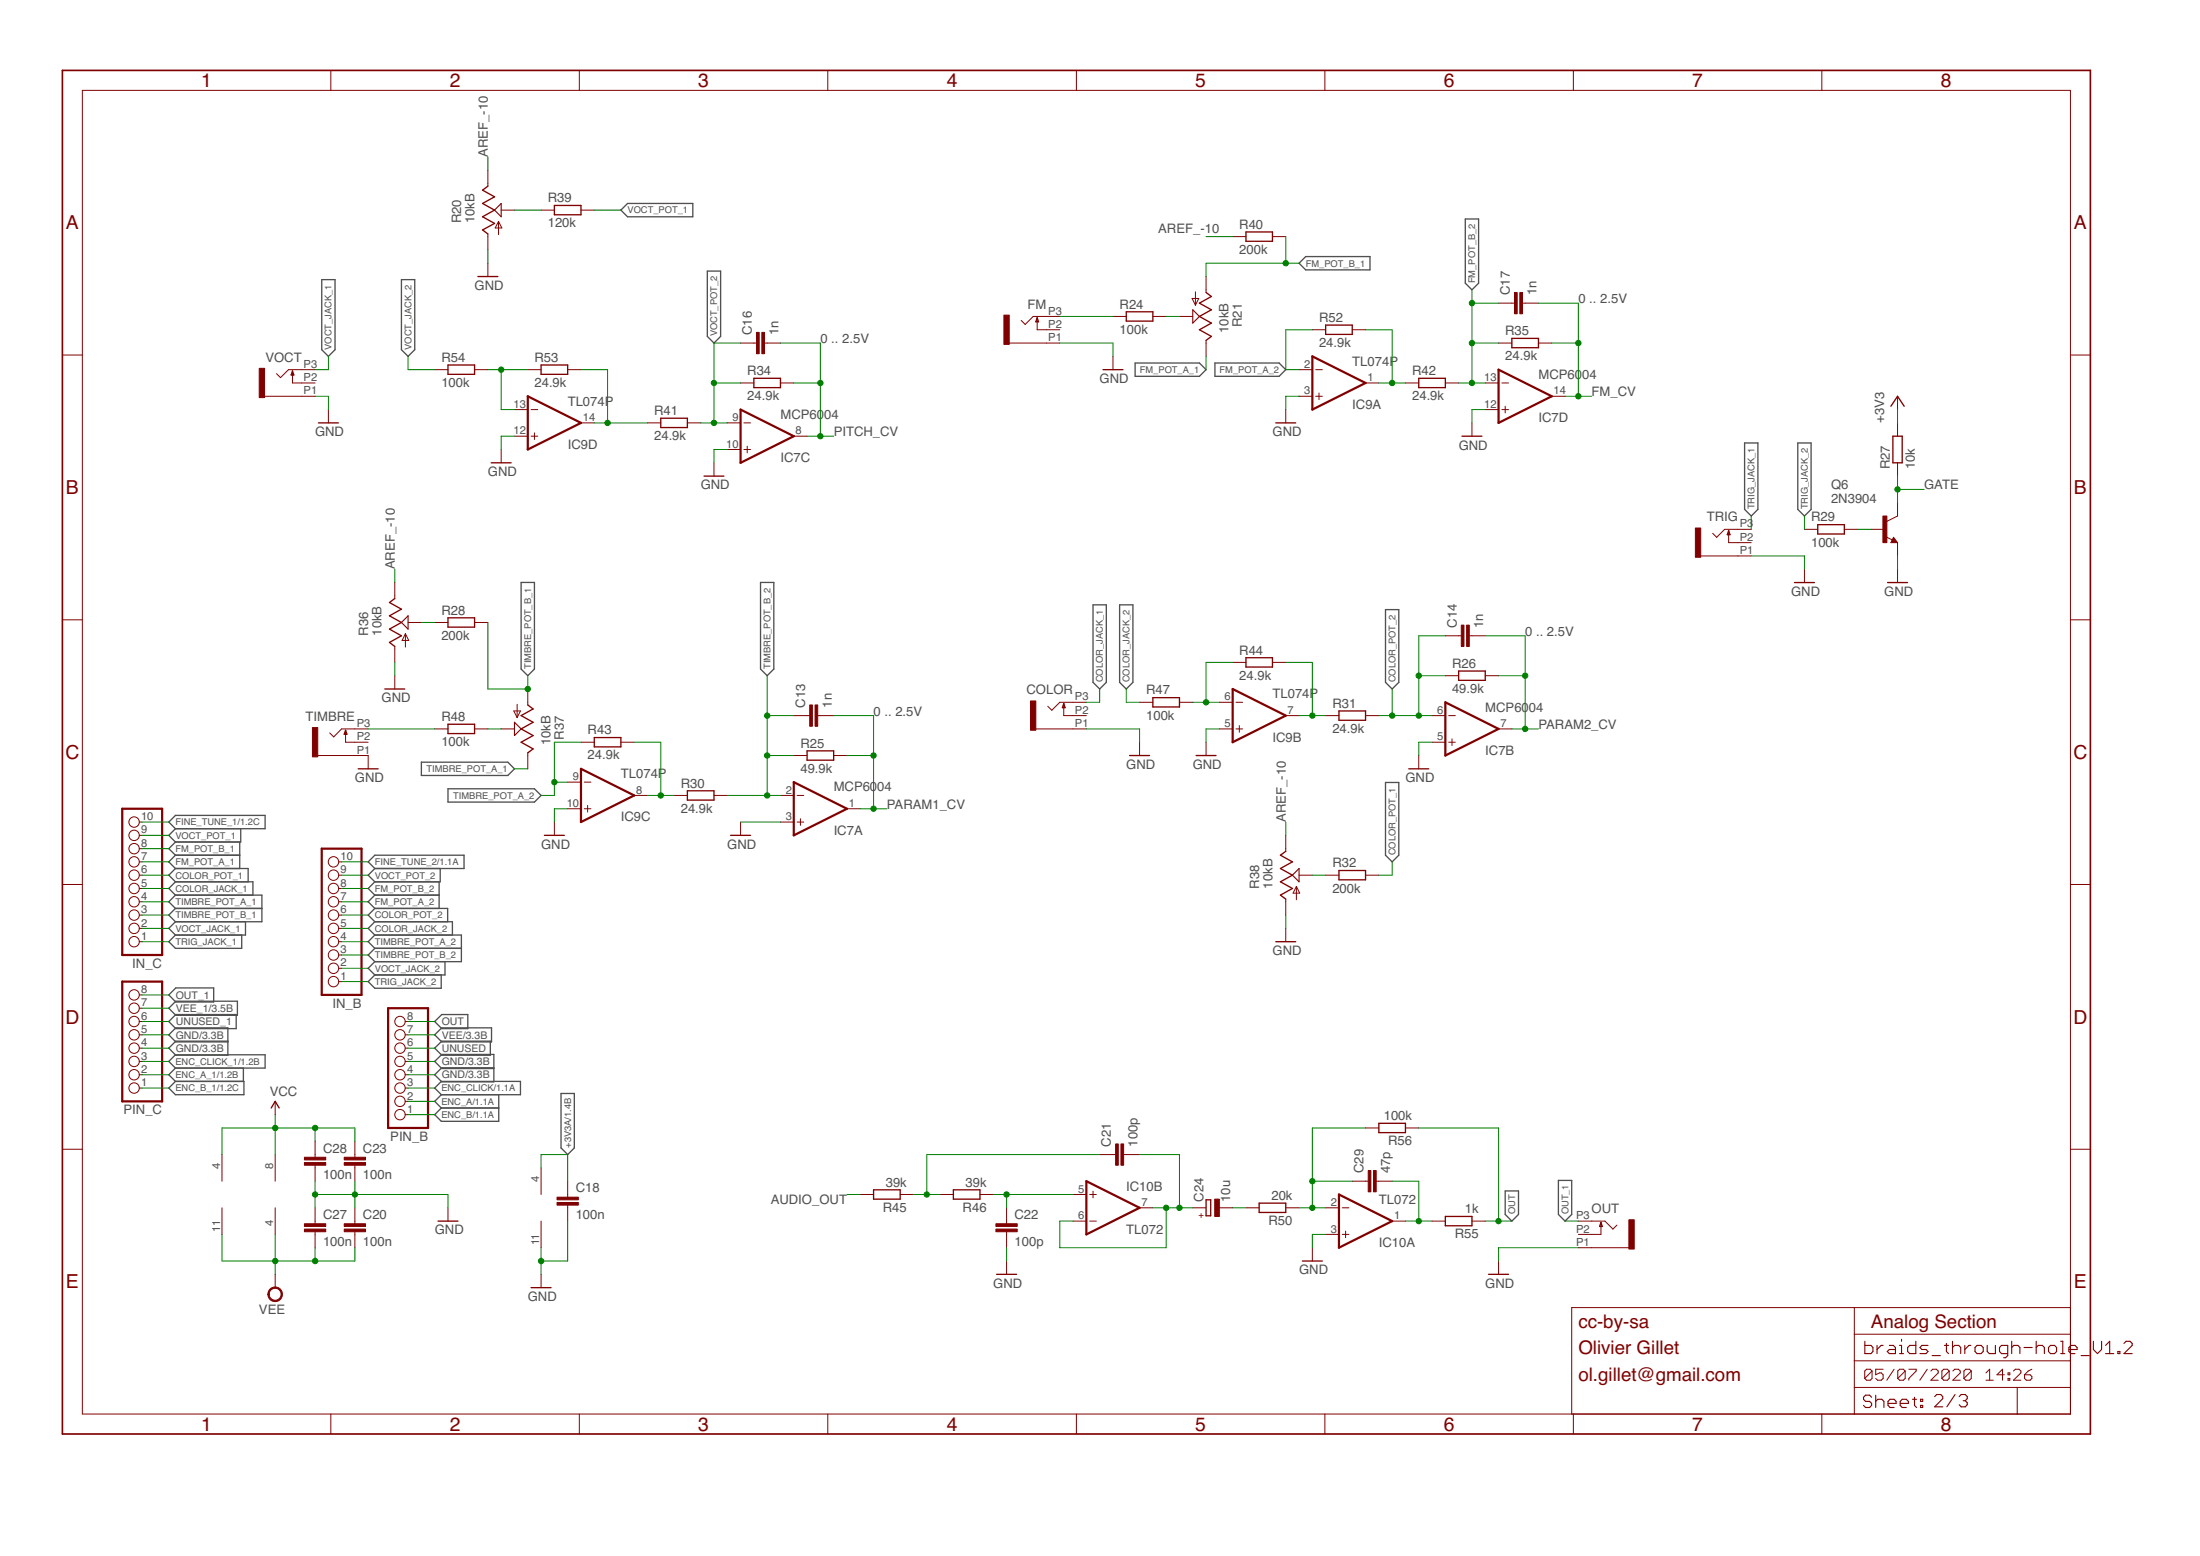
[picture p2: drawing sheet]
<svg xmlns="http://www.w3.org/2000/svg" width="420mm" height="297mm" viewBox="0 0 420 297" stroke-linecap="round" stroke-linejoin="round" font-family="sans-serif">
<g fill="none" stroke="#505050" stroke-width=".25">
<path d="M119.8 38.8h12.5v2.6h-12.5l-1.2-1.3zM61.4 53.4h2.6v13.4l-1.3 1.2-1.3-1.2zM76.7 53.4h2.5v13.4l-1.3 1.2-1.2-1.2zM135.1 51.8h2.5v12.4l-1.2 1.3-1.3-1.3zM248.1 50.2l1.3-1.2h12.2v2.5h-12.2zM279.8 41.8h2.6v12.3l-1.3 1.2-1.3-1.2zM216.8 69.3h12.3l1.2 1.3-1.2 1.2h-12.3zM232 69.3h12.3l1.3 1.3-1.3 1.2h-12.3zM333.2 84.6h2.5v12.6l-1.2 1.3-1.3-1.3zM343.3 84.6h2.6v12.6l-1.3 1.3-1.3-1.3zM99.5 111.2h2.6v16.5l-1.3 1.3-1.3-1.3zM145.2 111.2h2.6v16.5l-1.3 1.3-1.3-1.3z"/>
<path d="M208.7 115.5h2.6v14.8l-1.3 1.2-1.3-1.2zM213.8 115.5h2.6v14.8l-1.3 1.2-1.3-1.2zM264.6 116.4h2.5v13.9l-1.2 1.2-1.3-1.2zM32.2 156.9l1.3-1.2h17.1v2.5h-17.1zM33.5 158.2l-1.3 1.3 1.3 1.2M46 158.2v2.5h-12.5M80.5 145.5h16.5l1.3 1.3-1.3 1.2h-16.5zM85.6 150.6h16.5l1.2 1.2-1.2 1.3h-16.5zM264.6 149.4h2.5v13.9l-1.2 1.2-1.3-1.2zM33.5 165.8h13.9v2.5M33.5 168.3h14.8v2.6M33.5 170.9h16.5v5.1h-16.5"/>
<path d="M33.5 173.4h16.5M33.5 178.5l-1.3 1.3 1.3 1.2h12.7v-2.5M33.5 176l-1.3 1.2 1.3 1.3M33.5 168.3l-1.3 1.3 1.3 1.3M33.5 170.9l-1.3 1.2 1.3 1.3M33.5 173.4l-1.3 1.3 1.3 1.3M33.5 160.7l-1.3 1.3 1.3 1.3M33.5 163.3h12.3M33.5 163.3l-1.3 1.2 1.3 1.3M33.5 165.8l-1.3 1.3 1.3 1.2M45.8 160.7v5.1M46.9 176v2.5h-13.4"/>
<path d="M70.3 164.5l1.3-1.2h17v2.5h-17zM71.6 165.8l-1.3 1.3 1.3 1.2M71.6 170.9l-1.3 1.2 1.3 1.3M71.6 170.9h12.3M71.6 173.4h13.9v2.6M71.6 168.3l-1.3 1.3 1.3 1.3M71.6 178.5l-1.3 1.3 1.3 1.2M71.6 178.5h16.5v5.1h-16.5M71.6 173.4l-1.3 1.3 1.3 1.3M71.6 176h14.8v2.5M71.6 176l-1.3 1.2 1.3 1.3M83.9 168.3v5.1"/>
<path d="M84.1 165.8v2.5h-12.5M32.2 195l1.4-1.3h11.5v2.7h-11.5zM32.2 189.9l1.4-1.3h7.2v2.7h-7.2zM32.2 192.5l1.4-1.4h11.7v2.7h-11.7zM43.5 198.8h-9.9l-1.4 1.3 1.4 1.3h9.9v-5.2h-9.9l-1.4 1.3 1.4 1.4h9.9M71.6 183.6l-1.3 1.2 1.3 1.3M71.6 181h16.5M71.6 181l-1.3 1.3 1.3 1.3M71.6 186.1l-1.3 1.3 1.3 1.3h12.7v-2.6M83 197.5l1.4-1.3h9.5v2.7h-9.5zM83 195l1.4-1.3h4.9v2.7h-4.9zM85 183.6v2.5h-13.4"/>
<path d="M32.2 207.7l1.3-1.3h13.1v2.6h-13.1zM32.2 202.6l1.3-1.2h17.1v2.5h-17.1zM33.5 203.9l-1.3 1.3 1.3 1.2M46.5 203.9v2.5M83 200.1l1.4-1.3h9.2v2.6h-9.2zM83 207.7l1.3-1.3h15.1v2.6h-15.1zM84.3 209l-1.3 1.2 1.3 1.3M84.3 211.5h10.9M94.3 203.8h-9.9l-1.4 1.4 1.4 1.3h9.9v-5.2h-9.9l-1.4 1.3 1.4 1.4h9.9M95.2 209v5.1h-10.9l-1.3-1.3 1.3-1.3M107.1 208.7h2.6v10.4l-1.3 1.3-1.3-1.3zM287.5 227.4h2.5v4.4l-1.3 1.3-1.2-1.3z"/>
<path d="M297.6 225.3h2.6v6.5l-1.3 1.3-1.3-1.3z"/>
</g>
<g fill="none" stroke="#800000" stroke-width=".19">
<path d="M15.7 17.3h379.7v252.6h-379.7zM63.2 13.4v3.9M110.6 13.4v3.9M158.1 13.4v3.9M205.6 13.4v3.9M253 13.4v3.9M300.5 13.4v3.9M347.9 13.4v3.9M93.2 32.5v3M93.2 44.7v3M93.2 50.2v2.6M95.2 42.3v2.5"/>
<path d="M95.2 42.3l.6 1.2h-1.2zM95.7 40.1h2.6M103.3 40.1h2.6M111 40.1h2.5M227.7 57h1.2l-.6 1.3zM228.3 55.7v2.6M230.3 52.8v3M235.4 45.2h2.6M243 45.2h2.6M286.2 57.9h3M290.8 57.9h3M11.9 67.8h3.8"/>
<path d="M50.5 75.6h9.7M55.9 70.8v2.3h4.3M60.2 70.6h-5.1l-1.5 1.5-.8-.8M62.7 78.2v2.5M83 70.6h2.6M90.6 70.6h2.6M98.3 78.2h2.5M100.8 70.6h2.5M101.4 78.2h1.3M108.4 70.6h2.6M141.4 73.1h2.6M141.4 65.5h3.1"/>
<path d="M146 65.5h3.1M149.1 73.1h2.5M192.7 65.5h9.7M198.1 60.7v2.2h4.3M202.4 60.4h-5.1l-1.5 1.5-.8-.7M212.6 60.4h2.5M212.6 68v2.6M220.2 60.4h2.5M225.3 60.4h2.5M230.3 65v3M245.6 78.2v2.5M248.1 70.6h2.5"/>
<path d="M248.1 75.6h2.5M250.6 62.9h2.6M251.3 70.6h1.2M251.3 75.6h1.2M251.9 75v1.3M258.3 62.9h2.5M260.8 73.1h2.5M268.4 73.1h2.6M276 73.1h2.6M283.7 73.1h2.5M283.7 78.2h2.5M286.2 65.5h2.5"/>
<path d="M286.8 73.1h1.3M286.8 78.2h1.3M287.5 77.6v1.2M293.8 65.5h2.6M296.4 75.6h2.5M362.4 75.6v2.6M395.4 67.8h3.8M95.7 85.8v2.5M98.3 83.3h2.5M101.4 83.3h1.3M102.1 82.6v1.3M111 80.7h2.5"/>
<path d="M123.7 80.7h2.5M131.3 80.7h2.5M136.4 88.3v2.6M138.9 80.7h2.5M138.9 85.8h2.5M142.1 80.7h1.2M142.1 85.8h1.2M142.7 85.2v1.2M151.6 83.3h2.5M281.1 80.7v2.6M362.4 96v2.5l-2 1M362.4 80.7v2.6"/>
<path d="M362.4 88.3v2.6M11.9 118.3h3.8M75.4 111.2v3.1M77.9 118.8h2.6M83 118.8h2.6M90.6 118.8h2.6M324.8 106.1h9.7M330.1 101.3v2.3h4.4M334.5 101h-5.1l-1.5 1.6-.8-.8M344.6 101h2.6M344.6 108.7v2.5M352.2 101h2.6"/>
<path d="M357.3 101h2.6M360.2 102.5l1.2 .6M361.6 102.6l.8 1h-1.3zM362.4 103.6v2.5M362.4 108.7v2.5M395.4 118.3h3.8M66 139.4v2.3h4.3M70.3 139.1h-5.1l-1.5 1.6-.7-.8M75.4 123.4v3M75.4 129v2.5M77.4 121v2.5M77.4 121l.7 1.3h-1.3z"/>
<path d="M83 139.1h2.6M90.6 139.1h2.6M95.7 139.1h2.6M98.1 135.7h1.3l-.6 1.3zM98.8 134.5v2.5M100.8 131.5v3.1M151.6 136.6h3M156.2 136.6h3M197.8 139.1h9.7M203.2 134.3v2.3h4.3M207.5 134.1h-5.1l-1.5 1.5-.8-.8M217.6 134.1h2.6"/>
<path d="M225.3 134.1h2.5M232.9 139.1h2.5M232.9 134.1h2.5M235.4 126.4h2.6M236.1 139.1h1.2M236.1 134.1h1.2M236.7 138.5v1.3M243 126.4h2.6M245.6 136.6h2.5M253.2 136.6h2.5M260.8 136.6h2.5M273.5 136.6h2.5"/>
<path d="M276 129h2.6M276 121.4h3.1M276.7 136.6h1.2M280.6 121.4h3.1M283.7 129h2.5M286.2 139.1h2.5M26.6 159.5h.6M26.6 156.9h.6M60.7 144.2h9.6v2.6M100.8 143.7v3.1M105.9 156.9v2.6M108.4 154.4h2.6"/>
<path d="M108.4 149.3h2.6M111 141.7h2.5M111.6 154.4h1.3M111.6 149.3h1.3M112.2 153.8v1.2M118.6 141.7h2.5M121.1 151.8h2.6M128.7 151.8h2.6M136.4 151.8h2.5M141.4 156.9v2.6M149.1 151.8h2.5M149.1 156.9h2.5"/>
<path d="M151.6 144.2h2.5M152.2 151.8h1.3M152.2 156.9h1.3M152.9 156.3v1.3M159.2 144.2h2.6M161.8 154.4h2.5M217.6 141.7v2.5M230.3 141.7v2.5M245.6 159.5v3M271 144.2v2.6M273.5 141.7h2.5M276.7 141.7h1.2"/>
<path d="M277.3 141.1v1.2M11.9 168.8h3.8M26.6 167.1h.6M26.6 179.8h.6M26.6 177.2h.6M26.6 174.7h.6M26.6 172.1h.6M26.6 169.6h.6M26.6 164.5h.6M26.6 162h.6M64.7 167.1h.5M64.7 179.8h.5"/>
<path d="M64.7 177.2h.5M64.7 174.7h.5M64.7 172.1h.5M64.7 169.6h.5M64.7 164.5h.5M245.6 171.6v3.1M245.6 177.2v2.6M247.6 169.2v2.6M247.6 169.2l.6 1.3h-1.2zM248.1 167.1h2.5M253.2 167.1h2.5M260.8 167.1h2.5"/>
<path d="M395.4 168.8h3.8M26.6 197.5h.6M26.6 195h.6M26.6 192.5h.6M26.6 189.9h.6M64.7 187.4h.5M64.7 184.8h.5M64.7 182.3h.5M77.4 197.5h.5M77.4 195h.5M11.9 219.4h3.8M26.6 207.7h.6"/>
<path d="M26.6 205.2h.6M26.6 202.6h.6M26.6 200.1h.6M52.6 210.2v2.6M60.2 217.9v3M67.8 217.9v3M77.4 207.7h.5M77.4 205.2h.5M77.4 202.6h.5M77.4 200.1h.5M77.4 212.8h.5M77.4 210.2h.5"/>
<path d="M260.8 215.3h2.5M268.4 215.3h2.6M395.4 219.4h3.8M42.4 220.4v5.1M42.4 230.6v5M52.6 220.4v5.1M52.6 230.6v5M60.2 222.4v3.1M60.2 230.6v3M60.2 235.1v3.1M67.8 222.4v3.1M67.8 230.6v3"/>
<path d="M67.8 235.1v3.1M85.6 230.6v2.5M103.3 222.9v5.1M103.3 233.1v5.1M108.4 225.5v3M108.4 230.1v3M164.3 228h2.5M171.9 228h2.6M179.5 228h2.6M187.2 228h2.5M192.2 230.6v3M192.2 235.1v3.1"/>
<path d="M204.9 233.1h2.6M204.9 228h2.6M208.1 233.1h1.3M208.1 228h1.3M208.7 227.4v1.3M210 220.4h3.1M214.6 220.4h3M217.6 230.6h2.6M227.8 230.6h2.5M232.9 230.6h2.5M238 230.6h2.5M245.6 230.6h2.5"/>
<path d="M250.6 238.2v2.5M253.2 235.6h2.5M253.2 230.6h2.5M256.3 235.6h1.3M256.3 230.6h1.3M257 235v1.3M258.3 225.5h3M262.8 225.5h3.1M265.9 233.1h2.5M273.5 233.1h2.5M281.1 233.1h2.6M301.4 233.1h5.1l1.5 1.5 .8-.7"/>
<path d="M301.4 238.2h9.7M305.8 233.4v2.2h-4.4M52.6 243.3v2.5M103.3 243.3v2.5M192.2 240.7v2.6M286.2 240.7v2.6M354.1 249.6v20.3M354.1 259.8h41.3M354.1 254.7h41.3M395.4 249.6h-95.2v20.3M63.2 269.9v3.8M110.6 269.9v3.8"/>
<path d="M158.1 269.9v3.8M205.6 269.9v3.8M253 269.9v3.8M300.5 269.9v3.8M347.9 269.9v3.8M354.1 264.9h41.3M357.5 261.7l-.3-.3h-.7l-.4 .3v1.4M357.5 261.7v1.4l-.3 .4h-.7l-.4-.4M357.5 261.7l-1.4 1.4M359.6 261.4h-1.4v1l.7-.3h.4l.3 .3v.7l-.3 .4h-.7l-.4-.4M361.7 261.4l-1.4 2.1M363.9 261.7l-.4-.3h-.7l-.4 .3v1.4"/>
<path d="M363.9 261.7v1.4l-.4 .4h-.7l-.4-.4M363.9 261.7l-1.5 1.4M364.6 261.4h1.4v.3l-1.4 1.4v.4M368.1 261.4l-1.5 2.1M368.8 261.7l.3-.3h.7l.4 .3v.4l-1.4 1.4h1.4M372.3 261.7l-.4-.3h-.7l-.3 .3v1.4M372.3 261.7v1.4l-.4 .4h-.7l-.3-.4M372.3 261.7l-1.4 1.4M373 261.7l.3-.3h.7l.4 .3v.4l-1.4 1.4h1.4M376.5 261.7l-.4-.3h-.7l-.3 .3v1.4M376.5 261.7v1.4l-.4 .4h-.7l-.3-.4M376.5 261.7l-1.4 1.4"/>
<path d="M379.3 263.5h1.4M379.3 262.1l.7-.7v2.1M382.8 262.4h-1.4l1-1v2.1M383.5 263.1h.3v.4h-.3zM383.5 262.1h.3v.3h-.3zM384.5 261.7l.4-.3h.7l.4 .3v.4l-1.5 1.4h1.5M385.3 264.9v5M386.7 262.4h1l.3 .4v.3l-.3 .4h-.7l-.3-.4zM388 261.4l-.7 .3-.6 .7"/>
<circle cx="25.6" cy="156.9" r=".99"/>
<circle cx="25.6" cy="159.5" r=".99"/>
<circle cx="25.6" cy="169.6" r=".99"/>
<circle cx="25.6" cy="172.1" r=".99"/>
<circle cx="25.6" cy="162" r=".99"/>
<circle cx="25.6" cy="167.1" r=".99"/>
<circle cx="25.6" cy="164.5" r=".99"/>
<circle cx="25.6" cy="179.8" r=".99"/>
<circle cx="25.6" cy="174.7" r=".99"/>
<circle cx="25.6" cy="177.2" r=".99"/>
<circle cx="63.7" cy="172.1" r=".99"/>
<circle cx="63.7" cy="167.1" r=".99"/>
<circle cx="63.7" cy="169.6" r=".99"/>
<circle cx="63.7" cy="164.5" r=".99"/>
<circle cx="63.7" cy="179.8" r=".99"/>
<circle cx="63.7" cy="174.7" r=".99"/>
<circle cx="63.7" cy="177.2" r=".99"/>
<circle cx="25.6" cy="195" r=".99"/>
<circle cx="25.6" cy="197.5" r=".99"/>
<circle cx="25.6" cy="192.5" r=".99"/>
<circle cx="25.6" cy="189.9" r=".99"/>
<circle cx="63.7" cy="182.3" r=".99"/>
<circle cx="63.7" cy="187.4" r=".99"/>
<circle cx="63.7" cy="184.8" r=".99"/>
<circle cx="76.4" cy="195" r=".99"/>
<circle cx="76.4" cy="197.5" r=".99"/>
<circle cx="25.6" cy="207.7" r=".99"/>
<circle cx="25.6" cy="205.2" r=".99"/>
<circle cx="25.6" cy="202.6" r=".99"/>
<circle cx="25.6" cy="200.1" r=".99"/>
<circle cx="76.4" cy="207.7" r=".99"/>
<circle cx="76.4" cy="205.2" r=".99"/>
<circle cx="76.4" cy="202.6" r=".99"/>
<circle cx="76.4" cy="212.8" r=".99"/>
<circle cx="76.4" cy="200.1" r=".99"/>
<circle cx="76.4" cy="210.2" r=".99"/>
</g>
<g fill="none" stroke="#800000" stroke-width=".25">
<path d="M93.2 35.5l-1 .8 2.2 1.3-2.2 1.2 2.2 1.3-2.2 1.3 2.2 1.3-2.2 1.2 1 .8M105.9 39.2h5.1v1.8h-5.1zM91.3 52.8h3.8M215.1 59.5h5.1v1.8h-5.1zM230.3 55.8l1.1 .8-2.3 1.3 2.3 1.2-2.3 1.3 2.3 1.3-2.3 1.2 2.3 1.3-1.1 .8M238 44.3h5v1.8h-5zM55.9 70.8l.2 .8h-.5zM85.6 69.7h5v1.8h-5zM103.3 69.7h5.1v1.8h-5.1zM126.2 79.8h5.1v1.8h-5.1zM144 72.2h5.1v1.8h-5.1zM198.1 60.7l.2 .7h-.5z"/>
<path d="M210.7 70.6h3.8M253.2 62.1h5.1v1.7h-5.1zM271 72.2h5v1.8h-5zM288.7 64.6h5.1v1.8h-5.1zM361.1 77.6l1.3-2 1.3 2M60.8 80.7h3.8M93.8 88.3h3.8M134.5 90.9h3.8M243.6 80.7h3.9M279.2 83.3h3.8M361.5 83.3h1.8v5h-1.8zM75.4 114.3l-1 .7 2.3 1.3-2.3 1.3 2.3 1.2-2.3 1.3 2.3 1.3-2.3 1.2 1 .8"/>
<path d="M85.6 117.9h5v1.8h-5zM330.1 101.3l.3 .8h-.5zM342.7 111.2h3.8M347.2 100.2h5v1.7h-5zM360.5 111.2h3.8M361.6 103.1l.2 .2h-.4l.2-.5 .5 .7h-.7M66 139.4l.3 .8h-.6zM73.5 131.5h3.8M85.6 138.3h5v1.7h-5zM100.8 134.6l1 .7-2.3 1.3 2.3 1.3-2.3 1.2 2.3 1.3-2.3 1.3 2.3 1.3-1 .7M203.2 134.3l.2 .8h-.5zM220.2 133.2h5.1v1.8h-5.1z"/>
<path d="M238 125.6h5v1.7h-5zM255.7 135.7h5.1v1.8h-5.1zM278.6 128.1h5.1v1.8h-5.1zM68.4 146.8h3.8M104 159.5h3.8M113.5 140.8h5.1v1.8h-5.1zM131.3 151h5.1v1.7h-5.1zM139.5 159.5h3.8M154.1 143.3h5.1v1.8h-5.1zM215.7 144.2h3.8M228.4 144.2h3.8M269 146.8h3.9"/>
<path d="M243.6 179.8h3.9M245.6 162.5l-1.1 .8 2.3 1.2-2.3 1.3 2.3 1.3-2.3 1.2 2.3 1.3-2.3 1.3 1.1 .7M255.7 166.2h5.1v1.8h-5.1zM51.8 211.5l.8-1.3 .7 1.3M263.3 214.4h5.1v1.8h-5.1zM83.7 233.1h3.8M166.8 227.1h5.1v1.8h-5.1zM182.1 227.1h5.1v1.8h-5.1zM230.3 229h.9v3.1h-.9zM240.5 229.7h5.1v1.8h-5.1zM276 232.2h5.1v1.8h-5.1zM305.8 233.4l.2 .7h-.5z"/>
<path d="M101.4 245.8h3.8M190.3 243.3h3.8M248.7 240.7h3.8M284.3 243.3h3.8"/>
</g>
<g fill="none" stroke="#800000" stroke-width=".21">
<path d="M94.4 40.1l1.3-1.3v2.6zM227.8 59.1l1.3 1.3-1.3 1.3zM76.7 118.8l1.2-1.2v2.5zM98.3 137.9l1.2 1.2-1.2 1.3zM246.8 167.1l1.3-1.3v2.5zM356.2 256.1v2.3h1.1l.4-.4v-.8l-.4-.4h-1.1M358.5 256.8v1.6M359.6 256.8h-.3l-.8 .8M360.8 256.8h.8l.4 .4v1.2h-1.2l-.4-.4 .4-.4h1.2M362.8 258.4h.7M362.8 256.8h.4v1.6M363.2 255.7v.4"/>
<path d="M365.9 256.1v2.3h-1.2l-.4-.4v-.8l.4-.4h1.2M368.2 256.8h-1.1l-.4 .4 .4 .4h.7l.4 .4-.4 .4h-1.1M369 258.8h1.6M371.3 256.8h.8M371.7 256.5v1.5l.4 .4M372.9 257.2l.4-.4h.8l.4 .4v1.2M372.9 256.1v2.3M375.2 256.8v1.6M376.4 256.8h-.4l-.8 .8M377.6 256.8h.8l.4 .4v.8l-.4 .4h-.8l-.4-.4v-.8zM379.5 256.8v1.2l.4 .4h1.2v-1.6M383.4 258.4h-1.2l-.3-.4v-.8l.3-.4h1.2v2l-.4 .4h-.3"/>
<path d="M384.2 257.2l.4-.4h.8l.4 .4v1.2M384.2 256.1v2.3M386.5 257.2h1.6M388.9 257.2l.4-.4h.8l.3 .4v1.2M388.9 256.1v2.3M391.6 256.8h.8l.4 .4v.8l-.4 .4h-.8l-.4-.4v-.8zM393.6 258.4h.7M393.6 256.1h.4v2.3M395.1 257.6h1.6v-.4l-.4-.4h-.8l-.4 .4v.8l.4 .4h.8M397.4 258.8h1.6M399.8 256.1v1.5l.8 .8 .8-.8v-1.5M402.1 258.4h1.6"/>
<path d="M402.1 256.8l.8-.7v2.3M404.5 258h.4v.4h-.4zM405.6 256.5l.4-.4h.8l.4 .4v.3l-1.6 1.6h1.6M357.4 266.7l-.3-.4h-.8l-.4 .4v.4l.4 .4h.8l.3 .4v.4l-.3 .4h-.8l-.4-.4M358.2 266.3v2.4M358.2 267.5l.4-.4h.8l.4 .4v1.2M360.6 267.9h1.5v-.4l-.4-.4h-.7l-.4 .4v.8l.4 .4h.7M362.9 267.9h1.6v-.4l-.4-.4h-.8l-.4 .4v.8l.4 .4h.8M365.3 267.1h.7M365.6 266.7v1.6l.4 .4M366.8 267.1h.4v.4h-.4zM366.8 268.3h.4v.4h-.4z"/>
<path d="M369.5 266.6l.4-.4h.7l.4 .4v.4l-1.5 1.6h1.5M373.4 266.2l-1.6 2.4M374.2 266.6l.3-.4h.8l.4 .4v.4l-.4 .4M374.9 267.4h.4M375.3 267.4l.4 .4v.4l-.4 .4h-.8l-.3-.4"/>
</g>
<g fill="none" stroke="#800000" stroke-width=".42">
<path d="M100.8 75.6l10.2 5.1-10.2 5.1zM141.4 78.2l10.2 5.1-10.2 5zM250.6 68l10.2 5.1-10.2 5.1zM286.2 70.6l10.2 5-10.2 5.1zM235.4 131.5l10.2 5.1-10.2 5.1zM276 134.1l10.2 5-10.2 5.1zM23.3 154.4h7.7v27.9h-7.7zM111 146.8l10.1 5-10.1 5.1zM151.6 149.3l10.2 5.1-10.2 5.1zM61.4 162h7.6v27.9h-7.6zM23.3 187.4h7.7v22.8h-7.7zM74.1 192.5h7.6v22.8h-7.6z"/>
<path d="M207.5 225.5l10.1 5.1-10.1 5zM255.7 228l10.2 5.1-10.2 5.1z"/>
</g>
<g fill="#800000" stroke="#800000" stroke-width=".19">
<path d="M359.6 98.5h.8v5.1h-.8z"/>
<path d="M280.1 119.3h.5v4.1h-.5z"/>
<path d="M279.1 119.3h.5v4.1h-.5z"/>
<path d="M155.7 134.6h.5v4h-.5z"/>
<path d="M154.6 134.6h.6v4h-.6z"/>
<path d="M145.5 63.5h.5v4h-.5z"/>
<path d="M144.5 63.5h.5v4h-.5z"/>
<path d="M290.3 55.8h.5v4.1h-.5z"/>
<path d="M289.2 55.8h.6v4.1h-.6z"/>
<path d="M190.2 234.6h4.1v.5h-4.1z"/>
<path d="M190.2 233.6h4.1v.5h-4.1z"/>
<path d="M214.1 218.4h.5v4h-.5z"/>
<path d="M213.1 218.4h.5v4h-.5z"/>
<path d="M262.3 223.5h.5v4h-.5z"/>
<path d="M261.3 223.5h.5v4h-.5z"/>
<path d="M232 228.9h.9v3.3h-.9z"/>
<path d="M323.8 100.8h1v5.6h-1z"/>
<path d="M49.5 70.3h1v5.6h-1z"/>
<path d="M191.7 60.2h1v5.5h-1z"/>
<path d="M59.7 138.9h1v5.6h-1z"/>
<path d="M196.8 133.8h1v5.6h-1z"/>
<path d="M311.1 232.9h1v5.5h-1z"/>
<path d="M58.1 221.9h4.1v.5h-4.1z"/>
<path d="M58.1 220.9h4.1v.5h-4.1z"/>
<path d="M65.7 221.9h4.1v.5h-4.1z"/>
<path d="M65.7 220.9h4.1v.5h-4.1z"/>
<path d="M58.1 234.6h4.1v.5h-4.1z"/>
<path d="M58.1 233.6h4.1v.5h-4.1z"/>
<path d="M65.7 234.6h4.1v.5h-4.1z"/>
<path d="M65.7 233.6h4.1v.5h-4.1z"/>
<path d="M106.4 229.6h4v.5h-4z"/>
<path d="M106.4 228.5h4v.5h-4z"/>
</g>
<path d="M11.9 13.4h387.3v260.3h-387.3z" fill="none" stroke="#800000" stroke-width=".32"/>
<path d="M51.5 246.1a1.4 1.4 0 0 1 2.2 .2 1.4 1.4 0 0 1-.8 2.1 1.4 1.4 0 0 1-1.7-1.3h.2a1.14 1.14 0 0 1 1.7-1 1.14 1.14 0 0 1 .1 1.9 1.14 1.14 0 0 1-1.8-.6v-.3h-.2z" fill-rule="evenodd" fill="#800000" stroke="#800000" stroke-width=".19"/>
<g fill="none" stroke="#008000" stroke-width=".19">
<path d="M93.2 30v2.5M93.2 47.7v2.5M98.3 40.1h5M113.5 40.1h5.1M230.3 45.2h5.1M245.6 45.2v5M248.1 50.2h-17.8v2.6M281.1 55.3v17.8M281.1 57.9h5.1M293.8 57.9h7.6v17.7M60.2 75.6h2.5v2.6M62.7 68v2.6h-2.5"/>
<path d="M77.9 68v2.6h5.1M93.2 70.6h7.6M95.7 70.6v7.6h2.6M111 70.6h5v10.1M136.4 73.1h5M141.4 65.5h-5v15.2M149.1 65.5h7.6v17.8M151.6 73.1h5.1M202.4 65.5h10.2v2.5M202.4 60.4h10.2M222.7 60.4h2.6M230.3 68v2.6"/>
<path d="M248.1 75.6h-2.5v2.6M250.6 62.9h-5v7.7h2.5M260.8 62.9h5.1v10.2M263.3 73.1h5.1M278.6 73.1h5.1M281.1 65.5h5.1M283.7 78.2h-2.6v2.5M296.4 65.5h5M298.9 75.6h5.1M362.4 78.2v2.5M98.3 83.3h-2.6v2.5M113.5 80.7h10.2"/>
<path d="M133.8 80.7h5.1M138.9 85.8h-2.5v2.5M154.1 83.3h5.1M334.5 98.5v2.5M344.6 98.5v2.5M362.4 90.9v5.1M362.4 93.4h5.1M75.4 108.7v2.5M80.5 118.8h2.5M93.2 118.8v12.7h7.6v-2.5M334.5 106.1h10.1v2.6M354.8 101h2.5"/>
<path d="M362.4 106.1v2.6M70.3 139.1h12.7M75.4 126.4v2.6M93.2 139.1h2.5M146.5 136.6h5.1M146.5 129v22.8M159.2 136.6h7.6v17.8M207.5 139.1h10.1v2.6M210 131.5v2.6h-2.5M215.1 131.5v2.6h2.5M227.8 134.1h5.1M232.9 139.1h-2.6v2.6"/>
<path d="M235.4 126.4h-5.1v7.7M245.6 126.4h5v10.2M248.1 136.6h5.1M263.3 136.6h10.2M265.9 131.5v5.1M271 129h5M276 121.4h-5v15.2M283.7 121.4h7.6v17.7M286.2 129h5.1M288.7 139.1h5.1M27.2 156.9h5M27.2 159.5h5"/>
<path d="M98.3 146.8h2.5M105.9 149.3h2.5M108.4 154.4h-2.5v2.5M111 141.7h-5.1v10.1h-2.6M121.1 141.7h5.1v10.1M123.7 151.8h5M138.9 151.8h10.2M141.4 156.9h7.7M146.5 144.2h5.1M161.8 144.2h5M164.3 154.4h5.1M245.6 156.9v2.6"/>
<path d="M273.5 141.7h-2.5v2.5M27.2 167.1h5M27.2 172.1h5M27.2 169.6h5M27.2 179.8h5M27.2 174.7h5M27.2 177.2h5M27.2 162h5M27.2 164.5h5M65.2 167.1h5.1M65.2 172.1h5.1M65.2 169.6h5.1"/>
<path d="M65.2 179.8h5.1M65.2 174.7h5.1M65.2 177.2h5.1M65.2 164.5h5.1M245.6 174.7v2.5M250.6 167.1h2.6M265.9 164.5v2.6h-2.6M27.2 197.5h5M27.2 195h5M27.2 189.9h5M27.2 192.5h5M65.2 182.3h5.1"/>
<path d="M65.2 184.8h5.1M65.2 187.4h5.1M77.9 197.5h5.1M77.9 195h5.1M27.2 202.6h5M27.2 200.1h5M27.2 205.2h5M27.2 207.7h5M52.6 212.8v7.6M60.2 215.3v2.6M67.8 217.9v-2.6h-25.4v5.1M77.9 202.6h5.1"/>
<path d="M77.9 200.1h5.1M77.9 205.2h5.1M77.9 207.7h5.1M77.9 210.2h5.1M77.9 212.8h5.1M260.8 215.3h-10.2v15.3M271 215.3h15.2v17.8M42.4 235.6v5.1h25.4v-2.5M52.6 235.6v7.7M60.2 225.5v5.1M60.2 238.2v2.5M60.2 228h25.4v2.6"/>
<path d="M67.8 225.5v5.1M103.3 222.9v-2.5h5.1v5.1M103.3 238.2v5.1M108.4 233.1v7.6h-5.1M161.8 228h2.5M174.5 228h5M189.7 228h15.2M192.2 228v2.6M192.2 238.2v2.5M210 220.4h-33v7.6M217.6 220.4h7.7v10.2M220.2 230.6h7.6"/>
<path d="M222.7 230.6v7.6h-20.3v-5.1h2.5M235.4 230.6h2.6M248.1 230.6h5.1M250.6 225.5h7.7M253.2 235.6h-2.6v2.6M265.9 225.5h5.1v7.6M268.4 233.1h5.1M283.7 233.1h5M298.9 233.1h2.5M301.4 238.2h-15.2v2.5"/>
</g>
<g fill="#008000" stroke="#008000" stroke-width=".19">
<circle cx="67.8" cy="228" r=".51"/>
<circle cx="60.2" cy="228" r=".51"/>
<circle cx="103.3" cy="240.7" r=".51"/>
<circle cx="95.7" cy="70.6" r=".51"/>
<circle cx="116" cy="80.7" r=".51"/>
<circle cx="136.4" cy="80.7" r=".51"/>
<circle cx="136.4" cy="73.1" r=".51"/>
<circle cx="156.7" cy="83.3" r=".51"/>
<circle cx="156.7" cy="73.1" r=".51"/>
<circle cx="265.9" cy="73.1" r=".51"/>
<circle cx="281.1" cy="73.1" r=".51"/>
<circle cx="281.1" cy="65.5" r=".51"/>
<circle cx="281.1" cy="57.9" r=".51"/>
<circle cx="105.9" cy="149.3" r=".51"/>
<circle cx="126.2" cy="151.8" r=".51"/>
<circle cx="250.6" cy="136.6" r=".51"/>
<circle cx="166.8" cy="154.4" r=".51"/>
<circle cx="166.8" cy="144.2" r=".51"/>
<circle cx="291.3" cy="139.1" r=".51"/>
<circle cx="291.3" cy="129" r=".51"/>
<circle cx="230.3" cy="134.1" r=".51"/>
<circle cx="362.4" cy="93.4" r=".51"/>
<circle cx="222.7" cy="230.6" r=".51"/>
<circle cx="225.3" cy="230.6" r=".51"/>
<circle cx="192.2" cy="228" r=".51"/>
<circle cx="177" cy="228" r=".51"/>
<circle cx="271" cy="233.1" r=".51"/>
<circle cx="301.4" cy="75.6" r=".51"/>
<circle cx="301.4" cy="65.5" r=".51"/>
<circle cx="250.6" cy="230.6" r=".51"/>
<circle cx="250.6" cy="225.5" r=".51"/>
<circle cx="271" cy="136.6" r=".51"/>
<circle cx="271" cy="129" r=".51"/>
<circle cx="265.9" cy="136.6" r=".51"/>
<circle cx="146.5" cy="151.8" r=".51"/>
<circle cx="146.5" cy="144.2" r=".51"/>
<circle cx="146.5" cy="136.6" r=".51"/>
<circle cx="52.6" cy="240.7" r=".51"/>
<circle cx="60.2" cy="240.7" r=".51"/>
<circle cx="60.2" cy="215.3" r=".51"/>
<circle cx="52.6" cy="215.3" r=".51"/>
<circle cx="286.2" cy="233.1" r=".51"/>
<circle cx="100.8" cy="131.5" r=".51"/>
<circle cx="245.6" cy="50.2" r=".51"/>
</g>
<g font-size="3.7" fill="#800000">
<text x="38.4" y="16.6">1</text>
<text x="85.9" y="16.6">2</text>
<text x="133.4" y="16.6">3</text>
<text x="180.8" y="16.6">4</text>
<text x="228.3" y="16.6">5</text>
<text x="275.7" y="16.6">6</text>
<text x="323.2" y="16.6">7</text>
<text x="370.7" y="16.6">8</text>
<text x="12.6" y="43.8">A</text>
<text x="396.1" y="43.8">A</text>
<text x="12.6" y="94.3">B</text>
<text x="396.1" y="94.3">B</text>
<text x="12.5" y="144.9">C</text>
<text x="396" y="144.9">C</text>
<text x="12.5" y="195.4">D</text>
<text x="396" y="195.4">D</text>
<text x="12.6" y="246">E</text>
<text x="396.1" y="246">E</text>
<text x="38.4" y="273.1">1</text>
<text x="85.9" y="273.1">2</text>
<text x="133.4" y="273.1">3</text>
<text x="180.8" y="273.1">4</text>
<text x="228.3" y="273.1">5</text>
<text x="275.7" y="273.1">6</text>
<text x="323.2" y="273.1">7</text>
<text x="370.7" y="273.1">8</text>
</g>
<g font-size="3.6" fill="#800000">
<text x="301.4" y="253.4">cc-by-sa</text>
<text x="357.3" y="253.4">Analog Section</text>
<text x="301.4" y="258.5">Olivier Gillet</text>
<text x="301.4" y="263.6">ol.gillet@gmail.com</text>
</g>
<g font-size="2.5" fill="#505050">
<text x="93.2" y="29.9" transform="rotate(-90 93.2 29.9)">AREF_-10</text>
<text x="104.6" y="38.6">R39</text>
<text x="88.1" y="42.6" transform="rotate(-90 88.1 42.6)">R20</text>
<text x="90.6" y="42.6" transform="rotate(-90 90.6 42.6)">10kB</text>
<text x="104.6" y="43.4">120k</text>
<text x="221.2" y="44.4">AREF_-10</text>
<text x="236.7" y="43.7">R40</text>
<text x="236.7" y="48.5">200k</text>
<text x="90.6" y="55.3">GND</text>
<text x="196.3" y="58.9">FM</text>
<text x="213.8" y="58.9">R24</text>
<text x="288.4" y="56.4" transform="rotate(-90 288.4 56.4)">C17</text>
<text x="293.4" y="56.4" transform="rotate(-90 293.4 56.4)">1n</text>
<text x="301.4" y="57.9">0 .. 2.5V</text>
<text x="143.6" y="64" transform="rotate(-90 143.6 64)">C16</text>
<text x="148.7" y="64" transform="rotate(-90 148.7 64)">1n</text>
<text x="156.7" y="65.5">0 .. 2.5V</text>
<text x="213.8" y="63.7">100k</text>
<text x="234.6" y="63.6" transform="rotate(-90 234.6 63.6)">10kB</text>
<text x="237.2" y="62.4" transform="rotate(-90 237.2 62.4)">R21</text>
<text x="251.9" y="61.5">R52</text>
<text x="287.5" y="64">R35</text>
<text x="50.7" y="69.1">VOCT</text>
<text x="84.3" y="69.1">R54</text>
<text x="102.1" y="69.1">R53</text>
<text x="142.7" y="71.6">R34</text>
<text x="251.9" y="66.3">24.9k</text>
<text x="258.3" y="69.8">TL074P</text>
<text x="269.7" y="71.6">R42</text>
<text x="287.5" y="68.8">24.9k</text>
<text x="84.3" y="73.9">100k</text>
<text x="102.1" y="73.9">24.9k</text>
<text x="108.4" y="77.4">TL074P</text>
<text x="142.7" y="76.4">24.9k</text>
<text x="210" y="73.1">GND</text>
<text x="269.7" y="76.4">24.9k</text>
<text x="293.8" y="72.4">MCP60</text>
<text x="302.1" y="72.4">04</text>
<text x="304" y="75.7">FM_CV</text>
<text x="60.2" y="83.3">GND</text>
<text x="124.9" y="79.2">R41</text>
<text x="149.1" y="80">MCP60</text>
<text x="157.4" y="80">04</text>
<text x="159.2" y="83.3">PITCH_CV</text>
<text x="243" y="83.3">GND</text>
<text x="258.3" y="78.1">IC9A</text>
<text x="293.8" y="80.6">IC7D</text>
<text x="359.9" y="80.7" transform="rotate(-90 359.9 80.7)">+3V3</text>
<text x="108.4" y="85.7">IC9D</text>
<text x="124.9" y="84">24.9k</text>
<text x="149.1" y="88.2">IC7C</text>
<text x="278.6" y="85.8">GND</text>
<text x="360.9" y="89.6" transform="rotate(-90 360.9 89.6)">R27</text>
<text x="365.7" y="89.6" transform="rotate(-90 365.7 89.6)">10k</text>
<text x="93.2" y="90.9">GND</text>
<text x="133.8" y="93.4">GND</text>
<text x="349.7" y="96">2N3904</text>
<text x="349.7" y="93.4">Q6</text>
<text x="367.5" y="93.4">GATE</text>
<text x="325.9" y="99.5">TRIG</text>
<text x="345.9" y="99.6">R29</text>
<text x="345.9" y="104.4">100k</text>
<text x="75.4" y="108.7" transform="rotate(-90 75.4 108.7)">AREF_-10</text>
<text x="342.1" y="113.7">GND</text>
<text x="359.9" y="113.7">GND</text>
<text x="84.3" y="117.3">R28</text>
<text x="278.2" y="119.8" transform="rotate(-90 278.2 119.8)">C14</text>
<text x="283.3" y="119.8" transform="rotate(-90 283.3 119.8)">1n</text>
<text x="70.3" y="121.4" transform="rotate(-90 70.3 121.4)">R36</text>
<text x="72.9" y="121.4" transform="rotate(-90 72.9 121.4)">10kB</text>
<text x="84.3" y="122.1">200k</text>
<text x="236.7" y="124.9">R44</text>
<text x="291.3" y="121.4">0 .. 2.5V</text>
<text x="236.7" y="129.7">24.9k</text>
<text x="277.3" y="127.5">R26</text>
<text x="58.3" y="137.6">TIMBRE</text>
<text x="72.9" y="134.1">GND</text>
<text x="84.3" y="137.6">R48</text>
<text x="153.8" y="135.1" transform="rotate(-90 153.8 135.1)">C13</text>
<text x="158.8" y="135.1" transform="rotate(-90 158.8 135.1)">1n</text>
<text x="166.8" y="136.6">0 .. 2.5V</text>
<text x="196" y="132.5">COLOR</text>
<text x="218.9" y="137.4">100k</text>
<text x="218.9" y="132.6">R47</text>
<text x="243" y="133.3">TL074P</text>
<text x="254.5" y="135.1">R31</text>
<text x="277.3" y="132.3">49.9k</text>
<text x="283.7" y="135.8">MCP60</text>
<text x="292" y="135.8">04</text>
<text x="84.3" y="142.4">100k</text>
<text x="105.1" y="142.3" transform="rotate(-90 105.1 142.3)">10kB</text>
<text x="107.7" y="141.2" transform="rotate(-90 107.7 141.2)">R37</text>
<text x="112.2" y="140.2">R43</text>
<text x="152.9" y="142.7">R25</text>
<text x="243" y="141.6">IC9B</text>
<text x="254.5" y="139.9">24.9k</text>
<text x="293.8" y="139.1">PARAM2_CV</text>
<text x="67.8" y="149.3">GND</text>
<text x="112.2" y="145">24.9k</text>
<text x="118.6" y="148.5">TL074P</text>
<text x="152.9" y="147.5">49.9k</text>
<text x="215.1" y="146.8">GND</text>
<text x="227.8" y="146.8">GND</text>
<text x="268.4" y="149.3">GND</text>
<text x="283.7" y="144.1">IC7B</text>
<text x="130" y="155.1">24.9k</text>
<text x="130" y="150.3">R30</text>
<text x="159.2" y="151.1">MCP60</text>
<text x="167.5" y="151.1">04</text>
<text x="169.4" y="154.4">PARAM1_CV</text>
<text x="103.3" y="162">GND</text>
<text x="118.6" y="156.8">IC9C</text>
<text x="138.9" y="162">GND</text>
<text x="159.2" y="159.3">IC7A</text>
<text x="245.6" y="156.9" transform="rotate(-90 245.6 156.9)">AREF_-10</text>
<text x="254.5" y="165.6">R32</text>
<text x="240.5" y="169.6" transform="rotate(-90 240.5 169.6)">R38</text>
<text x="243" y="169.6" transform="rotate(-90 243 169.6)">10kB</text>
<text x="254.5" y="170.4">200k</text>
<text x="25.3" y="184.7">IN_C</text>
<text x="243" y="182.3">GND</text>
<text x="63.5" y="192.3">IN_B</text>
<text x="51.5" y="209.2">VCC</text>
<text x="23.6" y="212.7">PIN_C</text>
<text x="264.3" y="213.8">100k</text>
<text x="61.7" y="220">C28</text>
<text x="69.3" y="220">C23</text>
<text x="74.5" y="217.7">PIN_B</text>
<text x="212.2" y="218.9" transform="rotate(-90 212.2 218.9)">C21</text>
<text x="217.2" y="218.9" transform="rotate(-90 217.2 218.9)">100p</text>
<text x="265.1" y="218.6">R56</text>
<text x="61.7" y="225.1">100n</text>
<text x="69.3" y="225.1">100n</text>
<text x="109.9" y="227.6">C18</text>
<text x="169.2" y="226.5">39k</text>
<text x="184.4" y="226.5">39k</text>
<text x="215.1" y="227.4">IC10B</text>
<text x="260.4" y="224" transform="rotate(-90 260.4 224)">C29</text>
<text x="265.5" y="224" transform="rotate(-90 265.5 224)">47p</text>
<text x="61.7" y="232.7">C27</text>
<text x="69.3" y="232.7">C20</text>
<text x="109.9" y="232.7">100n</text>
<text x="147.2" y="229.8">AUDIO_OUT</text>
<text x="168.6" y="231.3">R45</text>
<text x="183.8" y="231.3">R46</text>
<text x="193.8" y="232.7">C22</text>
<text x="229.8" y="229.4" transform="rotate(-90 229.8 229.4)">C24</text>
<text x="234.9" y="229.4" transform="rotate(-90 234.9 229.4)">10u</text>
<text x="242.3" y="233.8">R50</text>
<text x="242.8" y="229">20k</text>
<text x="263.3" y="229.8">TL072</text>
<text x="279.7" y="231.6">1k</text>
<text x="304" y="231.6">OUT</text>
<text x="61.7" y="237.8">100n</text>
<text x="69.3" y="237.8">100n</text>
<text x="83" y="235.6">GND</text>
<text x="193.8" y="237.8">100p</text>
<text x="215.1" y="235.6">TL072</text>
<text x="263.3" y="238.1">IC10A</text>
<text x="277.8" y="236.4">R55</text>
<text x="189.7" y="245.8">GND</text>
<text x="248.1" y="243.3">GND</text>
<text x="283.7" y="245.8">GND</text>
<text x="49.5" y="250.8">VEE</text>
<text x="100.8" y="248.3">GND</text>
</g>
<g font-size="2.1" fill="#505050">
<text x="200.2" y="65.1">P1</text>
<text x="200.2" y="60.1">P3</text>
<text x="200.2" y="62.6">P2</text>
<text x="58" y="70.2">P3</text>
<text x="249.1" y="70.2">2</text>
<text x="58" y="75.3">P1</text>
<text x="58" y="72.8">P2</text>
<text x="98.1" y="77.8">13</text>
<text x="249.1" y="75.3">3</text>
<text x="261.2" y="72.8">1</text>
<text x="283.5" y="72.8">13</text>
<text x="283.5" y="77.8">12</text>
<text x="296.7" y="75.3">14</text>
<text x="98.1" y="82.9">12</text>
<text x="111.3" y="80.4">14</text>
<text x="139.9" y="80.4">9</text>
<text x="152" y="82.9">8</text>
<text x="138.7" y="85.5">10</text>
<text x="332.3" y="100.7">P3</text>
<text x="332.3" y="105.8">P1</text>
<text x="332.3" y="103.2">P2</text>
<text x="205.3" y="133.7">P3</text>
<text x="205.3" y="136.2">P2</text>
<text x="233.9" y="133.7">6</text>
<text x="245.9" y="136.2">7</text>
<text x="274.5" y="136.2">6</text>
<text x="68.1" y="143.9">P1</text>
<text x="68.1" y="138.8">P3</text>
<text x="68.1" y="141.3">P2</text>
<text x="205.3" y="138.8">P1</text>
<text x="233.9" y="138.8">5</text>
<text x="274.5" y="141.3">5</text>
<text x="286.6" y="138.8">7</text>
<text x="109.4" y="148.9">9</text>
<text x="108.2" y="154">10</text>
<text x="121.5" y="151.5">8</text>
<text x="150.1" y="151.5">2</text>
<text x="162.1" y="154">1</text>
<text x="26.9" y="161.6">8</text>
<text x="26.9" y="159.1">9</text>
<text x="26.9" y="156.6">10</text>
<text x="150.1" y="156.6">3</text>
<text x="26.9" y="166.7">6</text>
<text x="26.9" y="164.2">7</text>
<text x="65" y="166.7">9</text>
<text x="65" y="164.2">10</text>
<text x="26.9" y="171.8">4</text>
<text x="26.9" y="169.3">5</text>
<text x="65" y="171.8">7</text>
<text x="65" y="169.3">8</text>
<text x="26.9" y="179.4">1</text>
<text x="26.9" y="176.9">2</text>
<text x="26.9" y="174.3">3</text>
<text x="65" y="179.4">4</text>
<text x="65" y="176.9">5</text>
<text x="65" y="174.3">6</text>
<text x="65" y="184.5">2</text>
<text x="65" y="182">3</text>
<text x="26.9" y="189.6">8</text>
<text x="65" y="187">1</text>
<text x="26.9" y="197.2">5</text>
<text x="26.9" y="194.7">6</text>
<text x="26.9" y="192.1">7</text>
<text x="77.7" y="197.2">7</text>
<text x="77.7" y="194.7">8</text>
<text x="26.9" y="202.3">3</text>
<text x="26.9" y="199.7">4</text>
<text x="77.7" y="202.3">5</text>
<text x="77.7" y="199.7">6</text>
<text x="26.9" y="207.4">1</text>
<text x="26.9" y="204.8">2</text>
<text x="77.7" y="209.9">2</text>
<text x="77.7" y="207.4">3</text>
<text x="77.7" y="204.8">4</text>
<text x="77.7" y="212.4">1</text>
<text x="42" y="223.2" transform="rotate(-90 42 223.2)">4</text>
<text x="52.2" y="223.2" transform="rotate(-90 52.2 223.2)">8</text>
<text x="103" y="225.7" transform="rotate(-90 103 225.7)">4</text>
<text x="205.9" y="227.7">5</text>
<text x="205.9" y="232.8">6</text>
<text x="218" y="230.2">7</text>
<text x="254.2" y="230.2">2</text>
<text x="266.2" y="232.8">1</text>
<text x="301" y="232.8">P3</text>
<text x="42" y="235.1" transform="rotate(-90 42 235.1)">11</text>
<text x="52.2" y="234.1" transform="rotate(-90 52.2 234.1)">4</text>
<text x="103" y="237.7" transform="rotate(-90 103 237.7)">11</text>
<text x="254.2" y="235.3">3</text>
<text x="301" y="237.8">P1</text>
<text x="301" y="235.3">P2</text>
</g>
<g font-size="2" fill="#505050">
<text x="33.6" y="190.6">OUT_1</text>
<text x="33.6" y="193.2">VEE_1/3.5B</text>
<text x="33.6" y="195.7">UNUSED_1</text>
<text x="84.4" y="195.7">OUT</text>
<text x="33.6" y="198.3">GND/3.3B</text>
<text x="33.6" y="200.8">GND/3.3B</text>
<text x="84.4" y="203.3">GND/3.3B</text>
<text x="84.4" y="198.3">VEE/3.3B</text>
<text x="84.4" y="200.8">UNUSED</text>
<text x="84.4" y="205.9">GND/3.3B</text>
</g>
<g font-size="1.8" fill="#505050">
<text x="119.8" y="40.7">VOCT_POT_1</text>
<text x="249.4" y="50.9">FM_POT_B_1</text>
<text x="281.8" y="54.1" transform="rotate(-90 281.8 54.1)">FM_POT_B_2</text>
<text x="137" y="64.2" transform="rotate(-90 137 64.2)">VOCT_POT_2</text>
<text x="63.3" y="66.8" transform="rotate(-90 63.3 66.8)">VOCT_JACK_1</text>
<text x="78.6" y="66.8" transform="rotate(-90 78.6 66.8)">VOCT_JACK_2</text>
<text x="217.7" y="71.2">FM_POT_A_1</text>
<text x="232.9" y="71.2">FM_POT_A_2</text>
<text x="335.1" y="97.2" transform="rotate(-90 335.1 97.2)">TRIG_JACK_1</text>
<text x="345.2" y="97.2" transform="rotate(-90 345.2 97.2)">TRIG_JACK_2</text>
<text x="101.4" y="127.7" transform="rotate(-90 101.4 127.7)">TIMBRE_POT_B_1</text>
<text x="147.2" y="127.7" transform="rotate(-90 147.2 127.7)">TIMBRE_POT_B_2</text>
<text x="210.6" y="130.3" transform="rotate(-90 210.6 130.3)">COLOR_JACK_1</text>
<text x="215.7" y="130.3" transform="rotate(-90 215.7 130.3)">COLOR_JACK_2</text>
<text x="266.5" y="130.3" transform="rotate(-90 266.5 130.3)">COLOR_POT_2</text>
<text x="81.5" y="147.4">TIMBRE_POT_A_1</text>
<text x="86.6" y="152.5">TIMBRE_POT_A_2</text>
<text x="33.5" y="160.1">VOCT_POT_1</text>
<text x="33.5" y="157.6">FINE_TUNE_1/1.2C</text>
<text x="33.5" y="162.6">FM_POT_B_1</text>
<text x="33.5" y="165.2">FM_POT_A_1</text>
<text x="33.5" y="167.7">COLOR_POT_1</text>
<text x="71.6" y="167.7">VOCT_POT_2</text>
<text x="71.6" y="165.2">FINE_TUNE_2/1.1A</text>
<text x="266.5" y="163.3" transform="rotate(-90 266.5 163.3)">COLOR_POT_1</text>
<text x="33.5" y="170.3">COLOR_JACK_1</text>
<text x="33.5" y="172.8">TIMBRE_POT_A_1</text>
<text x="71.6" y="172.8">FM_POT_A_2</text>
<text x="71.6" y="170.3">FM_POT_B_2</text>
<text x="33.5" y="177.9">VOCT_JACK_1</text>
<text x="33.5" y="175.3">TIMBRE_POT_B_1</text>
<text x="71.6" y="175.3">COLOR_POT_2</text>
<text x="71.6" y="177.9">COLOR_JACK_2</text>
<text x="33.5" y="180.4">TRIG_JACK_1</text>
<text x="71.6" y="180.4">TIMBRE_POT_A_2</text>
<text x="71.6" y="183">TIMBRE_POT_B_2</text>
<text x="71.6" y="185.5">VOCT_JACK_2</text>
<text x="71.6" y="188">TRIG_JACK_2</text>
<text x="33.5" y="203.3">ENC_CLICK_1/1.2B</text>
<text x="33.5" y="205.8">ENC_A_1/1.2B</text>
<text x="33.5" y="208.3">ENC_B_1/1.2C</text>
<text x="84.3" y="208.3">ENC_CLICK/1.1A</text>
<text x="84.3" y="210.9">ENC_A/1.1A</text>
<text x="84.3" y="213.4">ENC_B/1.1A</text>
<text x="109.1" y="219.1" transform="rotate(-90 109.1 219.1)">+3V3A/1.4B</text>
<text x="289.4" y="231.8" transform="rotate(-90 289.4 231.8)">OUT</text>
<text x="299.5" y="231.8" transform="rotate(-90 299.5 231.8)">OUT_1</text>
</g>
<text font-size="1.8" fill="#800000" x="228.9" y="232.4">+</text>
</svg>
